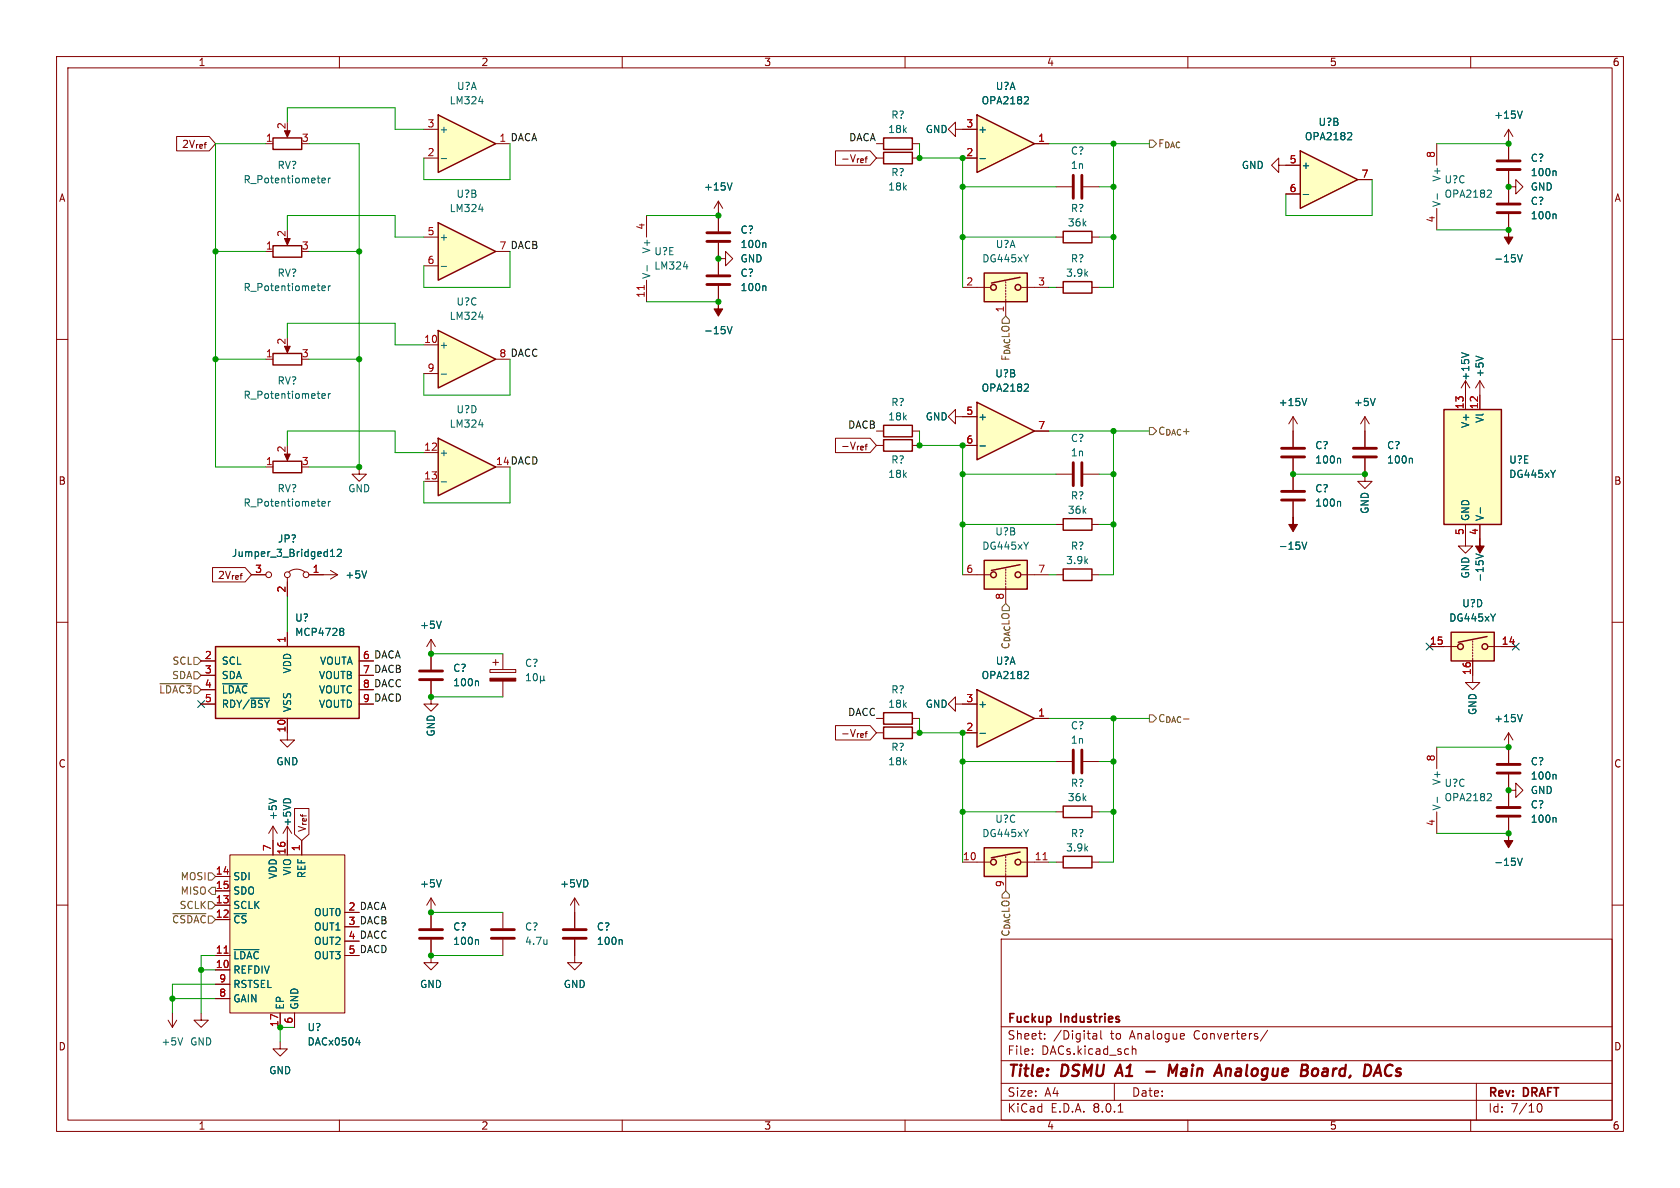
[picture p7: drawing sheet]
<svg xmlns="http://www.w3.org/2000/svg" width="297mm" height="210mm" viewBox="0 0 297 210" stroke-linecap="round" stroke-linejoin="round" font-family="sans-serif">
<g fill="none" stroke="#840000" stroke-width=".18">
<path d="M10 10h277v190h-277zM12 12h273v186h-273zM60 10v2M110 10v2M160 10v2M210 10v2M260 10v2M10 60h2M285 60h2M154.9 76.2h1.3M161.3 76.2h1.3M10 110h2"/>
<path d="M285 110h2M186.7 134.6h2.8M191.5 134.6h2.8M10 160h2M186.7 143.5h1.3M193 143.5h1.3M285 160h2M177 166h108v32h-108zM60 198v2M110 198v2M160 198v2M177 194.5h108"/>
<path d="M177 191.5h108M177 187.5h108M177 181.5h108M182.5 186.3v.1M182.5 185.5v.1M184.7 183.6v.1M184.7 182.8v.1M193.2 183.5l.2 .2 .5-.1M193.2 182.8h.6l.1 .9M193.9 183.1h-.5l-.2 .2M194.6 182.2v1.3l.2 .2M197 191.5v3"/>
<path d="M197.7 196.6h.8M200.2 184.9v1.5M200.2 185.5l.2-.1 .3 .1 .1 .9M209.3 182.8l.1 .3-.7 .1M210 198v2M224.1 182.1l-1.3 2M260 198v2M261 191.5v6.5M271.7 195.7l.2-.5 .2-.1a.8 .8 0 0 1 .5 .7 .8 .8 0 0 1-.5 .8l-.2-.1-.2-.5"/>
</g>
<path d="M198 188.2l-.9 2M202.6 189.4h1.6M206.5 190.2l.3-2 .5 1.4 .8-1.4-.2 2M216.8 188.9l-.2 1.3M217.4 188.9l-.6 .2M232.1 189.1a.52 .52 0 0 1 .5-.2 .52 .52 0 0 1 .4 .4v.5a.55 .55 0 0 1-.6 .4 .55 .55 0 0 1-.5-.4zM243.1 189.6h.9M243.7 188.2l.5 2M245.3 188.3a1.11 1.11 0 0 0 .1 1.9" fill="none" stroke="#840000" stroke-width=".4"/>
<path d="M156.2 75.2h5.1v2h-5.1zM188 142.5h5v2h-5z" fill="none" stroke="#840000" stroke-width=".25"/>
<path d="M189.7 132.6v4.1M191.3 132.6v4.1" fill="none" stroke="#840000" stroke-width=".51"/>
<path d="M77.5 77.5l10.1 5.1-10.1 5z" fill="#ffffc2"/>
<path d="M77.5 77.5l10.1 5.1-10.1 5zM188 91.7h5v2h-5z" fill="none" stroke="#840000" stroke-width=".25"/>
<path d="M168.9 22.9v-1.3l-1.3 1.3 1.3 1.2v-1.2h1.3M74.9 80h2.6M74.9 85.1h2.6M186.7 92.7h1.3M186.7 83.8h2.8M191.5 83.8h2.8M193 92.7h1.3" fill="none" stroke="#840000" stroke-width=".18"/>
<path d="M84.6 75.1h.8M78 85.2h1" fill="none" stroke="#006464" stroke-width=".18"/>
<path d="M189.7 81.8v4.1M191.3 81.8v4.1" fill="none" stroke="#840000" stroke-width=".51"/>
<path d="M174 48.3h7.6v5h-7.6z" fill="#ffffc2"/>
<g fill="none" stroke="#840000" stroke-width=".25">
<path d="M174 48.3h7.6v5h-7.6zM180.3 49l-5 1M188 49.8h5v2h-5z"/>
<circle cx="175.6" cy="50.8" r=".51"/>
<circle cx="180" cy="50.8" r=".51"/>
</g>
<g fill="none" stroke="#840000" stroke-width=".18">
<path d="M170.2 50.8h4.8M177.8 49.8v.2M177.8 50.3v.2M177.8 50.8v.3M177.8 51.3v.3M177.8 51.8v.3M177.8 52.3v.3M177.8 52.8v3.1M180.6 50.8h4.8M186.7 50.8h1.3M193 50.8h1.3M168.9 73.7v-1.3l-1.3 1.3 1.3 1.2v-1.2h1.3"/>
<path d="M76.2 113l-.8 1.3M76.2 113v5.4M76.2 113l.8 1.3M76.2 120.4v4.1h1.3l-1.3 1.2-1.3-1.2h1.3"/>
</g>
<path d="M181.8 45l-.4 .7M78 109.8l-.4 1.3M84.4 120.4l.2 .2v.6" fill="none" stroke="#006464" stroke-width=".18"/>
<path d="M74.2 118.6h4M74.2 120.1h4" fill="none" stroke="#840000" stroke-width=".51"/>
<path d="M172.7 121.9l10.2 5.1-10.2 5.1z" fill="#ffffc2"/>
<path d="M156.2 26.9h5.1v2.1h-5.1zM156.2 24.4h5.1v2h-5.1zM172.7 121.9l10.2 5.1-10.2 5.1z" fill="none" stroke="#840000" stroke-width=".25"/>
<path d="M154.9 27.9h1.3M154.9 25.4h1.3M161.3 27.9h1.3M161.3 25.4h1.3M86.6 118.4h4.6v.5h-4.6zM87.1 117.1h1M87.6 116.6v1M88.9 115.6v2.8M88.9 120.4v2.8M170.2 129.5h2.5M170.2 124.5h2.5M182.9 127h2.5" fill="none" stroke="#840000" stroke-width=".18"/>
<path d="M93.1 119.4l.3-.3v1.2M94.4 119.2l.2-.1a.68 .68 0 0 1 .4 .6 .68 .68 0 0 1-.4 .6l-.2-.1-.1-.3zM95.5 119.5v1.3M96.1 119.5v.7M181.6 118.7l.2 .2v.3l-.8 .8h.8M93.1 120.3h.7M95.5 120.2l.2 .1h.3l.1-.1M96.1 120.2l.2 .1M173.2 129.6h1" fill="none" stroke="#006464" stroke-width=".18"/>
<path d="M86.6 119.9h4.6v.5h-4.6z" fill="#840000" stroke="#840000" stroke-width=".18"/>
<path d="M172.7 71.1l10.2 5.1-10.2 5.1z" fill="#ffffc2"/>
<path d="M188 40.9h5v2h-5zM172.7 71.1l10.2 5.1-10.2 5.1zM48.3 81.5h5v2.1h-5z" fill="none" stroke="#840000" stroke-width=".25"/>
<g fill="none" stroke="#840000" stroke-width=".18">
<path d="M186.7 33h2.8M191.5 33h2.8M186.7 41.9h1.3M193 41.9h1.3M170.2 73.7h2.5M170.2 78.7h2.5M182.9 76.2h2.5M47 82.6h1.3M50.8 80v1M63.5 82.6v1.2h1.3l-1.3 1.3-1.3-1.3h1.3M44.4 101.6h2.6M50.8 102.1v3.3"/>
<path d="M51.1 101.1a2.26 2.26 0 0 1 2.7 0M54.6 101.6h5.1M58.4 100.8l1.3 .8M59.7 101.6l-1.3 .8M254 132.1v3.8M254 143.5v3.8"/>
<circle cx="47.5" cy="101.6" r=".51"/>
<circle cx="50.8" cy="101.6" r=".51"/>
<circle cx="54.1" cy="101.6" r=".51"/>
</g>
<path d="M173.2 78.8h1M181.6 67.9l.2 .2v.3l-.8 .8h.8M56.9 89.1l.6-.2v-.2l-.4-.1-.2 .2 .1 .6h.5M58.1 88.6v.9M58.4 88.6l-.3 .3M58.4 98.4h.7M58.4 97.5l.4-.4v1.3M59.6 97.2l.5-.1 .3 .4-.8 .9h.8M64.8 100.9l-.4 1.3M254.1 140.9v1M263.4 140.3l.3 .2-.1 .3-.7 .7h.8" fill="none" stroke="#006464" stroke-width=".18"/>
<path d="M50.3 80.3h1l-.5 1.1z" fill="#840000" stroke="#840000" stroke-width=".18"/>
<path d="M189.7 31v4.1M191.3 31v4.1" fill="none" stroke="#840000" stroke-width=".51"/>
<path d="M77.5 20.3l10.1 5.1-10.1 5.1z" fill="#ffffc2"/>
<path d="M77.5 20.3l10.1 5.1-10.1 5.1zM48.3 43.4h5v2.1h-5z" fill="none" stroke="#840000" stroke-width=".25"/>
<path d="M74.9 27.9h2.6M74.9 22.9h2.6M87.6 25.4h2.6M47 44.5h1.3M50.8 41.9v1M50.8 129.5v1.3h1.3l-1.3 1.3-1.3-1.3h1.3" fill="none" stroke="#840000" stroke-width=".18"/>
<path d="M84.6 17.9h.8M78 28h1M56.9 51l.6-.2v-.2l-.4-.1-.2 .2 .1 .6h.5M58.1 50.5v.9M58.4 50.5l-.3 .3" fill="none" stroke="#006464" stroke-width=".18"/>
<path d="M50.3 42.2h1l-.5 1.1z" fill="#840000" stroke="#840000" stroke-width=".18"/>
<path d="M38.1 114.3h25.4v12.7h-25.4z" fill="#ffffc2"/>
<path d="M38.1 114.3h25.4v12.7h-25.4z" fill="none" stroke="#840000" stroke-width=".25"/>
<g fill="none" stroke="#840000" stroke-width=".18">
<path d="M127 35.6l-.8 1.2M127 35.6v5.3M127 35.6l.8 1.2M127 45.7h1.3v-1.2l1.2 1.2-1.2 1.3v-1.3M127 42.9v5.6M127 50.5v2.8M35.6 116.8h2.5M35.6 119.4h2.5M50.8 111.8v2.5M63.5 116.8h2.5M63.5 119.4h2.5M35.6 121.9h2.5"/>
<path d="M35.6 124.5h2.5M50.8 127v2.5M63.5 121.9h2.5M63.5 124.5h2.5M48.3 146.1l-.8 1.2M48.3 146.1v2.5M48.3 146.1l.7 1.2M50.8 146.1v2.5M50.8 146.1l-.8 1.2M50.8 146.1l.8 1.2"/>
</g>
<path d="M129.4 32.3l-.4 1.3M135.2 42.9l.2 .2v.7M135.2 50.5l.2 .2v.7M60.3 111.1h.2l.3 .2-.3 .3M60.3 111.6h.2M60.5 111.6l.2 .1 .1 .4-.2 .2h-.3M39.3 120.9h4.4M44.3 123.4h3.3M47.6 141.2l1.2 .4" fill="none" stroke="#006464" stroke-width=".18"/>
<path d="M125 42.7h4M125 41.1h4M125 50.3h4M125 48.8h4" fill="none" stroke="#840000" stroke-width=".51"/>
<path d="M77.5 58.4l10.1 5.1-10.1 5.1z" fill="#ffffc2"/>
<path d="M77.5 58.4l10.1 5.1-10.1 5.1zM48.3 62.5h5v2h-5z" fill="none" stroke="#840000" stroke-width=".25"/>
<path d="M47 63.5h1.3M50.8 61v1M74.9 61h2.6M74.9 66h2.6M87.6 63.5h2.6" fill="none" stroke="#840000" stroke-width=".18"/>
<path d="M84.6 56h.8M56.9 70l.6-.1v-.3h-.4l-.2 .2 .1 .6h.5M58.1 69.6v.8M58.4 69.6l-.3 .2M78 66.1h1" fill="none" stroke="#006464" stroke-width=".18"/>
<path d="M50.3 61.2h1l-.5 1.2z" fill="#840000" stroke="#840000" stroke-width=".18"/>
<path d="M77.5 39.4l10.1 5.1-10.1 5z" fill="#ffffc2"/>
<path d="M77.5 39.4l10.1 5.1-10.1 5z" fill="none" stroke="#840000" stroke-width=".25"/>
<path d="M74.9 41.9h2.6M74.9 47h2.6M87.6 44.5h2.6" fill="none" stroke="#840000" stroke-width=".18"/>
<path d="M84.6 37h.8M78 47.1h1" fill="none" stroke="#006464" stroke-width=".18"/>
<path d="M172.7 20.3l10.2 5.1-10.2 5.1z" fill="#ffffc2"/>
<path d="M48.3 24.4h5v2h-5zM172.7 20.3l10.2 5.1-10.2 5.1zM188 100.6h5v2h-5zM188 151.4h5v2h-5z" fill="none" stroke="#840000" stroke-width=".25"/>
<path d="M47 25.4h1.3M50.8 22.9v1M114.3 38.1v3.8M170.2 27.9h2.5M170.2 22.9h2.5M182.9 25.4h2.5M114.3 49.5v3.8M186.7 101.6h1.3M193 101.6h1.3M186.7 152.4h1.3M193 152.4h1.3" fill="none" stroke="#840000" stroke-width=".18"/>
<path d="M181.6 17.1l.2 .2v.3l-.8 .8h.8M56.9 31.9l.6-.1v-.3h-.4l-.2 .2 .1 .6h.5M58.1 31.5v.8M58.4 31.5l-.3 .2M173.2 28h1M114.4 46.9v1M120.8 47.1h.8M128.6 57.7l.4 1.3 .4-1.3" fill="none" stroke="#006464" stroke-width=".18"/>
<g fill="#840000" stroke="#840000" stroke-width=".18">
<path d="M127 53.3v1.3h.8l-.8 1.3-.8-1.3h.8z"/>
<path d="M50.3 23.1h1l-.5 1.2z"/>
</g>
<path d="M113.9 50.5v.7" fill="none" stroke="#a90000" stroke-width=".18"/>
<path d="M174 149.9h7.6v5h-7.6z" fill="#ffffc2"/>
<g fill="none" stroke="#840000" stroke-width=".25">
<path d="M156.2 77.7h5.1v2.1h-5.1zM156.2 126h5.1v2h-5.1zM156.2 128.5h5.1v2.1h-5.1zM174 149.9h7.6v5h-7.6zM180.3 150.6l-5 1"/>
<circle cx="175.6" cy="152.4" r=".51"/>
<circle cx="180" cy="152.4" r=".51"/>
</g>
<g fill="none" stroke="#840000" stroke-width=".18">
<path d="M154.9 78.7h1.3M161.3 78.7h1.3M154.9 127h1.3M154.9 129.5h1.3M161.3 127h1.3M161.3 129.5h1.3M168.9 124.5v-1.3l-1.3 1.3 1.3 1.2v-1.2h1.3M170.2 152.4h4.8M177.8 151.4v.2M177.8 151.9v.2M177.8 152.4v.3M177.8 152.9v.3"/>
<path d="M177.8 153.4v.3M177.8 153.9v.3M177.8 154.4v3.1M180.6 152.4h4.8"/>
</g>
<path d="M184.4 152h.7" fill="none" stroke="#a90000" stroke-width=".18"/>
<path d="M181.8 146.6l-.4 .7" fill="none" stroke="#006464" stroke-width=".18"/>
<path d="M174 99.1h7.6v5h-7.6z" fill="#ffffc2"/>
<g fill="none" stroke="#840000" stroke-width=".25">
<path d="M174 99.1h7.6v5h-7.6zM180.3 99.8l-5 1"/>
<circle cx="175.6" cy="101.6" r=".51"/>
<circle cx="180" cy="101.6" r=".51"/>
</g>
<g fill="none" stroke="#840000" stroke-width=".18">
<path d="M228.6 76.2v2.8M228.6 81v2.8M241.3 83.8v1.3h1.3l-1.3 1.3-1.3-1.3h1.3M170.2 101.6h4.8M177.8 100.6v.2M177.8 101.1v.2M177.8 101.6v.3M177.8 102.1v.3M177.8 102.6v.3M177.8 103.1v.3M177.8 103.6v3.1M180.6 101.6h4.8"/>
<path d="M30.5 179.1v2.5M35.6 179.1v1.2h1.2l-1.2 1.3-1.3-1.3h1.3M29.7 180.3l.8 1.3M31.2 180.3l-.7 1.3"/>
</g>
<path d="M181.8 95.8l-.4 .7M236.8 81l.2 .2v.7M32.3 183.5l-.4 1.2" fill="none" stroke="#006464" stroke-width=".18"/>
<path d="M226.6 79.2h4M226.6 80.8h4" fill="none" stroke="#840000" stroke-width=".51"/>
<path d="M229.9 26.7l10.1 5.1-10.1 5z" fill="#ffffc2"/>
<path d="M229.9 26.7l10.1 5.1-10.1 5z" fill="none" stroke="#840000" stroke-width=".25"/>
<path d="M226.1 29.2v-1.3l-1.3 1.3 1.3 1.3v-1.3h3.8M227.3 34.3h2.6M240 31.8h2.6M76.2 166.1v4.1h1.3l-1.3 1.3-1.3-1.3h1.3M76.2 161.3v2.8" fill="none" stroke="#840000" stroke-width=".18"/>
<path d="M230.4 34.4h1M238.7 23.4l.3 .3-.1 .3-.7 .7h.8M84.4 166.1l.2 .2v.6" fill="none" stroke="#006464" stroke-width=".18"/>
<path d="M74.2 165.9h4M74.2 164.3h4" fill="none" stroke="#840000" stroke-width=".51"/>
<path d="M255.3 72.4h10.1v20.3h-10.1z" fill="#ffffc2"/>
<path d="M255.3 72.4h10.1v20.3h-10.1z" fill="none" stroke="#840000" stroke-width=".25"/>
<g fill="none" stroke="#840000" stroke-width=".18">
<path d="M266.7 33h1.3v-1.2l1.2 1.2-1.2 1.3v-1.3M266.7 22.9v5.3M266.7 30.2v5.6M266.7 37.8v2.8M266.7 22.9l-.8 1.2M266.7 22.9l.8 1.2M228.6 73.7l-.8 1.2M228.6 73.7v2.5M228.6 73.7l.8 1.2M241.3 73.7v5.3M241.3 73.7l-.8 1.2M241.3 73.7l.8 1.2"/>
<path d="M259.1 67.3v5.1M259.1 67.3l-.8 1.3M259.1 67.3l.7 1.3M261.6 67.3v5.1M261.6 67.3l-.7 1.3M261.6 67.3l.8 1.3M241.3 81v2.8M259.1 92.7v2.6M261.6 92.7v2.6M76.2 158.8l-.8 1.2M76.2 158.8v2.5M76.2 158.8l.8 1.2"/>
</g>
<path d="M269.1 19.6l-.4 1.3M274.9 37.8l.2 .2v.7M274.9 30.2l.2 .2v.7M231 70.4l-.4 1.3M243.1 70.4l-.4 1.3M258.4 62.4l1.3 .4M260.9 63l1.3 .4M249.5 81l.2 .2v.7M261.7 89.7v1M275 83.1l-.4 .7M78 155.5l-.4 1.3M268.3 151.7l.4 1.3 .4-1.3" fill="none" stroke="#006464" stroke-width=".18"/>
<path d="M266.7 147.3v1.3h.8l-.8 1.3-.8-1.3h.8z" fill="#840000" stroke="#840000" stroke-width=".18"/>
<path d="M264.7 37.6h4M264.7 36.1h4M264.7 30h4M264.7 28.4h4M239.3 79.2h4M239.3 80.8h4" fill="none" stroke="#840000" stroke-width=".51"/>
<path d="M40.6 151.1h20.4v28h-20.4z" fill="#ffffc2"/>
<g fill="none" stroke="#840000" stroke-width=".18">
<path d="M254 25.4v3.8M254 36.8v3.8M228.6 83.8v2.8M228.6 88.6v2.8M259.1 95.3v1.2h1.2l-1.2 1.3-1.3-1.3h1.3M260.3 119.4v1.3h1.3l-1.3 1.2-1.2-1.2h1.2M266.7 136.9v2.8h1.3v-1.3l1.2 1.3-1.2 1.3v-1.3M266.7 129.5l-.8 1.3M266.7 129.5v5.4M266.7 129.5l.8 1.3M38.1 154.9h2.5M38.1 157.5h2.5"/>
<path d="M40.6 151.1h20.4v28h-20.4zM48.3 148.6v2.5M50.8 148.6v2.5M53.3 148.6v2.5M101.6 158.8l-.8 1.2M101.6 158.8v5.3M101.6 158.8l.8 1.2M38.1 171.5h2.5M38.1 168.9h2.5M38.1 162.6h2.5M38.1 160h2.5M38.1 176.5h2.5"/>
<path d="M38.1 174h2.5M49.5 179.1v2.5M52.1 179.1v2.5M61 168.9h2.5M61 163.8h2.5M88.9 161.3v2.8M88.9 166.1v2.8M101.6 166.1v4.1h1.3l-1.3 1.3-1.3-1.3h1.3"/>
</g>
<g fill="none" stroke="#006464" stroke-width=".18">
<path d="M254.1 34.2v1M263.4 33.6l.3 .2-.1 .3-.7 .8h.8M268.3 45l.4 1.3 .4-1.3M230.2 95.8l.4 1.3 .4-1.3M236.8 88.6l.2 .2v.7M260.9 97.9l1.3 .4-1.3 .5M269.1 126.3l-.4 1.3M274.9 136.9l.2 .2v.6M41.4 167.9h4.4M96.7 166.1v.8M96.7 166.8l-.1 .1M109.8 166.1l.2 .2v.6"/>
<path d="M62.9 184.3h.8M63.5 183.9v.8"/>
</g>
<path d="M39.6 168.5h.7" fill="none" stroke="#a90000" stroke-width=".18"/>
<g fill="#840000" stroke="#840000" stroke-width=".18">
<path d="M266.7 40.6v1.3h.8l-.8 1.3-.8-1.3h.8z"/>
<path d="M228.6 91.4v1.3h.8l-.8 1.3-.8-1.3h.8z"/>
<path d="M261.6 95.3v1.2h.8l-.8 1.3-.7-1.3h.7z"/>
</g>
<path d="M226.6 88.4h4M226.6 86.9h4M264.7 136.7h4M264.7 135.1h4M86.9 165.9h4M86.9 164.3h4M99.6 165.9h4M99.6 164.3h4" fill="none" stroke="#840000" stroke-width=".51"/>
<path d="M256.5 111.8h7.7v5h-7.7z" fill="#ffffc2"/>
<g fill="none" stroke="#840000" stroke-width=".25">
<path d="M256.5 111.8h7.7v5h-7.7zM262.9 112.5l-5.1 1"/>
<circle cx="258.2" cy="114.3" r=".51"/>
<circle cx="262.5" cy="114.3" r=".51"/>
</g>
<g fill="none" stroke="#840000" stroke-width=".18">
<path d="M31.2 24.1h5.8l1.1 1.3-1.1 1.3h-5.8zM127 38.1v2.8M147.7 26.7h6.1l1.1 1.2-1.1 1.3h-6.1zM170.2 27.9h2.5M170.2 22.9h2.5M182.9 25.4h2.5M227.3 29.2h2.6M227.3 34.3h2.6M240 31.8h2.6M266.7 25.4v2.8M266.7 30.2v5.6M266.7 37.8v2.8"/>
<path d="M127 42.9v5.6M127 50.5v2.8M147.7 77.5h6.1l1.1 1.2-1.1 1.3h-6.1zM170.2 73.7h2.5M170.2 78.7h2.5M182.9 76.2h2.5M228.6 76.2v2.8M241.3 76.2v2.8M259.1 69.9v2.5M261.6 69.9v2.5M228.6 81v5.6M228.6 88.6v2.8"/>
<path d="M241.3 81v2.8M259.1 92.7v2.6M261.6 92.7v2.6M35.6 116.8h2.5M35.6 119.4h2.5M37.6 100.3h5.7l1.1 1.3-1.1 1.3h-5.7zM44.4 101.6h2.6M50.8 102.9v2.5M50.8 111.8v2.5M54.6 101.6h2.5M63.5 116.8h2.5M63.5 119.4h2.5"/>
<path d="M76.2 115.6v2.8M252.7 114.3h4.9M260.3 113.3v.2M260.3 113.8v.2M260.3 114.3v.3M260.3 114.8v.3M260.3 115.3v.3M260.3 115.8v.3M260.3 116.3v3.1M263.1 114.3h4.9M35.6 124.5h2.5M35.6 121.9h2.5"/>
<path d="M50.8 127v2.5M63.5 124.5h2.5M63.5 121.9h2.5M76.2 120.4v2.8M147.7 128.3h6.1l1.1 1.2-1.1 1.3h-6.1zM170.2 129.5h2.5M170.2 124.5h2.5M182.9 127h2.5M266.7 132.1v2.8M266.7 136.9v5.6M38.1 154.9h2.5M38.1 157.5h2.5"/>
<path d="M48.3 148.6v2.5M50.8 148.6v2.5M52.1 142.9h2.5v4.6l-1.3 1.1-1.2-1.1zM53.3 148.6v2.5M266.7 144.5v2.8M38.1 171.5h2.5M38.1 168.9h2.5M38.1 162.6h2.5M38.1 160h2.5M38.1 176.5h2.5M38.1 174h2.5M49.5 179.1v2.5"/>
<path d="M52.1 179.1v2.5M61 168.9h2.5M61 163.8h2.5M76.2 161.3v2.8M76.2 166.1v2.8M101.6 161.3v2.8M101.6 166.1v2.8M49.5 184.2v1.2h1.3l-1.3 1.3-1.2-1.3h1.2"/>
</g>
<g fill="none" stroke="#006464" stroke-width=".18">
<path d="M181.6 17.1l.2 .2v.3l-.8 .8h.8M269.1 19.6l-.4 1.3M129.4 32.3l-.4 1.3M173.2 28h1M230.4 34.4h1M238.7 23.4l.3 .3-.1 .3-.7 .7h.8M274.9 30.2l.2 .2v.7M274.9 37.8l.2 .2v.7M128.6 57.7l.4 1.3 .4-1.3M135.2 50.5l.2 .2v.7M135.2 42.9l.2 .2v.7M268.3 45l.4 1.3 .4-1.3"/>
<path d="M173.2 78.8h1M181.6 67.9l.2 .2v.3l-.8 .8h.8M231 70.4l-.4 1.3M243.1 70.4l-.4 1.3M258.4 62.4l1.3 .4M260.9 63l1.3 .4M58.4 98.4h.7M58.4 97.5l.4-.4v1.3M59.6 97.2l.5-.1 .3 .4-.8 .9h.8M230.2 95.8l.4 1.3 .4-1.3M236.8 81l.2 .2v.7M236.8 88.6l.2 .2v.7"/>
<path d="M249.5 81l.2 .2v.7M260.9 97.9l1.3 .4-1.3 .5M261.7 89.7v1M275 83.1l-.4 .7M60.3 111.1h.2l.3 .2-.3 .3M60.3 111.6h.2M60.5 111.6l.2 .1 .1 .4-.2 .2h-.3M64.8 100.9l-.4 1.3M78 109.8l-.4 1.3M181.6 118.7l.2 .2v.3l-.8 .8h.8M264.4 108.5l-.5 .7M39.3 120.9h4.4"/>
<path d="M44.3 123.4h3.3M84.4 120.4l.2 .2v.6M173.2 129.6h1M269.1 126.3l-.4 1.3M274.9 136.9l.2 .2v.6M47.6 141.2l1.2 .4M78 155.5l-.4 1.3M268.3 151.7l.4 1.3 .4-1.3M274.9 144.5l.2 .2v.7M41.4 167.9h4.4M84.4 166.1l.2 .2v.6M109.8 166.1l.2 .2v.6"/>
<path d="M62.9 184.3h.8M63.5 183.9v.8"/>
</g>
<path d="M264.7 144.3h4M264.7 142.7h4" fill="none" stroke="#840000" stroke-width=".51"/>
<path d="M203.2 24.8h.6l.7 .6-.7 .6h-.6zM203.2 75.6h.6l.7 .6-.7 .6h-.6zM34.3 118.7h.6l.7 .7-.7 .6h-.6zM34.3 116.2h.6l.7 .6-.7 .7h-.6zM28.3 120.9h5.6M203.2 126.4h.6l.7 .6-.7 .6h-.6zM36.8 154.3h.7l.6 .6-.6 .7h-.7zM36.8 159.4h.7l.6 .6-.6 .7h-.7zM37.5 156.8h.6v1.3h-.6l-.7-.6zM30.6 161.5h5.8" fill="none" stroke="#725600" stroke-width=".18"/>
<g fill="none" stroke="#009600" stroke-width=".18">
<path d="M47 25.4h-8.9v57.2h8.9M50.8 21.6v-2.5h19v3.8h5.1M54.6 25.4h8.9v57.2h-8.9M90.2 25.4v6.4h-15.3v-3.9M114.3 38.1h12.7M162.6 25.4v2.5h7.6v22.9M170.2 33h16.5M185.4 25.4h17.8M194.3 33h2.5M196.8 25.4v25.4h-2.5M242.6 31.8v6.3h-15.3v-3.8M254 25.4h12.7"/>
<path d="M38.1 44.5h8.9M50.8 40.6v-2.5h19v3.8h5.1M50.8 59.7v-2.5h19v3.8h5.1M54.6 44.5h8.9M90.2 44.5v6.3h-15.3v-3.8M114.3 53.3h12.7M170.2 41.9h16.5M185.4 50.8h1.3M194.3 41.9h2.5M254 40.6h12.7M38.1 63.5h8.9M50.8 78.7v-2.5h19v3.8h5.1"/>
<path d="M54.6 63.5h8.9M90.2 63.5v6.4h-15.3v-3.9M162.6 76.2v2.5h7.6v22.9M185.4 76.2h17.8M196.8 76.2v25.4h-2.5M90.2 82.6v6.3h-15.3v-3.8M170.2 83.8h16.5M170.2 92.7h16.5M194.3 83.8h2.5M194.3 92.7h2.5M228.6 83.8h12.7M50.8 105.4v6.4"/>
<path d="M76.2 115.6h12.7M185.4 101.6h1.3M76.2 123.2h12.7M162.6 127v2.5h7.6v22.9M170.2 134.6h16.5M185.4 127h17.8M194.3 134.6h2.5M196.8 127v25.4h-2.5M254 132.1h12.7M170.2 143.5h16.5M185.4 152.4h1.3M194.3 143.5h2.5"/>
<path d="M254 147.3h12.7M30.5 176.5h7.6M35.6 171.5h2.5M38.1 168.9h-2.5v10.2M38.1 174h-7.6v5.1M76.2 161.3h12.7M76.2 168.9h12.7M52.1 181.6h-2.6v2.6"/>
</g>
<path d="M252.1 113.7l1.2 1.2M253.3 113.7l-1.2 1.2M267.4 113.7l1.2 1.2M268.6 113.7l-1.2 1.2M35 123.9l1.2 1.2M36.2 123.9l-1.2 1.2" fill="none" stroke="#000084" stroke-width=".18"/>
<path d="M39.6 168.5h.7" fill="none" stroke="#a90000" stroke-width=".18"/>
<g fill="#009600" stroke="#009600" stroke-width=".18">
<circle cx="196.8" cy="41.9" r=".46"/>
<circle cx="266.7" cy="33" r=".46"/>
<circle cx="196.8" cy="33" r=".46"/>
<circle cx="196.8" cy="25.4" r=".46"/>
<circle cx="266.7" cy="25.4" r=".46"/>
<circle cx="266.7" cy="40.6" r=".46"/>
<circle cx="196.8" cy="92.7" r=".46"/>
<circle cx="196.8" cy="127" r=".46"/>
<circle cx="228.6" cy="83.8" r=".46"/>
<circle cx="241.3" cy="83.8" r=".46"/>
<circle cx="196.8" cy="143.5" r=".46"/>
<circle cx="196.8" cy="134.6" r=".46"/>
<circle cx="266.7" cy="147.3" r=".46"/>
<circle cx="266.7" cy="132.1" r=".46"/>
<circle cx="266.7" cy="139.7" r=".46"/>
<circle cx="170.2" cy="33" r=".46"/>
<circle cx="162.6" cy="27.9" r=".46"/>
<circle cx="170.2" cy="41.9" r=".46"/>
<circle cx="170.2" cy="27.9" r=".46"/>
<circle cx="196.8" cy="83.8" r=".46"/>
<circle cx="196.8" cy="76.2" r=".46"/>
<circle cx="170.2" cy="78.7" r=".46"/>
<circle cx="127" cy="38.1" r=".46"/>
<circle cx="127" cy="45.7" r=".46"/>
<circle cx="63.5" cy="63.5" r=".46"/>
<circle cx="127" cy="53.3" r=".46"/>
<circle cx="76.2" cy="161.3" r=".46"/>
<circle cx="76.2" cy="168.9" r=".46"/>
<circle cx="76.2" cy="115.6" r=".46"/>
<circle cx="76.2" cy="123.2" r=".46"/>
<circle cx="38.1" cy="44.5" r=".46"/>
<circle cx="38.1" cy="63.5" r=".46"/>
<circle cx="63.5" cy="44.5" r=".46"/>
<circle cx="162.6" cy="129.5" r=".46"/>
<circle cx="170.2" cy="143.5" r=".46"/>
<circle cx="170.2" cy="134.6" r=".46"/>
<circle cx="170.2" cy="129.5" r=".46"/>
<circle cx="170.2" cy="83.8" r=".46"/>
<circle cx="162.6" cy="78.7" r=".46"/>
<circle cx="170.2" cy="92.7" r=".46"/>
<circle cx="63.5" cy="82.6" r=".46"/>
<circle cx="35.6" cy="171.5" r=".46"/>
<circle cx="30.5" cy="176.5" r=".46"/>
<circle cx="49.5" cy="181.6" r=".46"/>
</g>
<g font-size="2.8" fill="#840000">
<text x="178" y="190.9">Title:</text>
<text x="187.7" y="190.9">DSMU</text>
<text x="198.3" y="190.9">A1</text>
<text x="209" y="190.9">Main</text>
<text x="218.2" y="190.9">Analogue</text>
<text x="234" y="190.9">Board,</text>
<text x="246" y="190.9">DACs</text>
</g>
<g font-size="2.1" fill="#840000">
<text x="178" y="184">Sheet:</text>
<text x="178" y="181.2">Fuckup</text>
<text x="186.2" y="184">/Digital</text>
<text x="187.6" y="181.2">Industries</text>
<text x="196.4" y="184">to</text>
<text x="199.9" y="184">Analogue</text>
<text x="211.3" y="184">Converters/</text>
<text x="178" y="186.7">File:</text>
<text x="184.1" y="186.7">DACs.kicad_sch</text>
<text x="178" y="196.9">KiCad</text>
<text x="178" y="194.1">Size:</text>
<text x="184.7" y="194.1">A4</text>
<text x="185.7" y="196.9">E.D.A.</text>
<text x="193.3" y="196.9">8.0.1</text>
<text x="200" y="194.1">Date:</text>
<text x="263" y="194.3">Rev:</text>
<text x="263" y="196.9">Id:</text>
<text x="267.1" y="196.9">7/10</text>
<text x="269.4" y="194.3">DRAFT</text>
</g>
<g font-size="1.8" fill="#840000">
<text x="35" y="11.9">1</text>
<text x="85" y="11.9">2</text>
<text x="135" y="11.9">3</text>
<text x="185" y="11.9">4</text>
<text x="235" y="11.9">5</text>
<text x="285" y="11.9">6</text>
<text x="32" y="26.4">2V_{ref}</text>
<text x="148.5" y="28.9">-V_{ref}</text>
<text x="10.3" y="35.9">A</text>
<text x="285.3" y="35.9">A</text>
<text x="148.5" y="79.7">-V_{ref}</text>
<text x="10.3" y="85.9">B</text>
<text x="285.3" y="85.9">B</text>
<text x="38.4" y="102.6">2V_{ref}</text>
<text x="148.5" y="130.5">-V_{ref}</text>
<text x="10.3" y="135.9">C</text>
<text x="285.3" y="135.9">C</text>
<text x="54.3" y="147.2" transform="rotate(-90 54.3 147.2)">V_{ref}</text>
<text x="61.5" y="161">2 DACA</text>
<text x="61.5" y="166.1">4 DACC</text>
<text x="10.3" y="185.9">D</text>
<text x="285.3" y="185.9">D</text>
<text x="35" y="199.9">1</text>
<text x="85" y="199.9">2</text>
<text x="135" y="199.9">3</text>
<text x="185" y="199.9">4</text>
<text x="235" y="199.9">5</text>
<text x="285" y="199.9">6</text>
</g>
<g font-size="1.8" fill="#006464">
<text x="80.7" y="16.1">U?A</text>
<text x="175.9" y="16.1">U?A</text>
<text x="77.6" y="23.7">+</text>
<text x="79.4" y="18.6">LM324</text>
<text x="156.9" y="23.7">18k</text>
<text x="157.5" y="21.2">R?</text>
<text x="163.6" y="23.7">GND</text>
<text x="172.8" y="23.7">+</text>
<text x="173.4" y="18.6">OPA2182</text>
<text x="233" y="22.5">U?B</text>
<text x="264.1" y="21.2">+15V</text>
<text x="189.2" y="27.5">C?</text>
<text x="230.6" y="25">OPA2182</text>
<text x="270.5" y="28.8">C?</text>
<text x="43" y="32.6">R_Potentiometer</text>
<text x="49" y="30.1">RV?</text>
<text x="80.6" y="35.2">U?B</text>
<text x="124.4" y="33.9">+15V</text>
<text x="156.9" y="33.9">18k</text>
<text x="157.5" y="31.3">R?</text>
<text x="189.2" y="30.1">1n</text>
<text x="219.4" y="30.1">GND</text>
<text x="230" y="30.1">+</text>
<text x="254.9" y="32.2" transform="rotate(-90 254.9 32.2)">V+</text>
<text x="255.3" y="32.6">U?C</text>
<text x="255.3" y="35.2">OPA2182</text>
<text x="270.5" y="33.9">GND</text>
<text x="270.5" y="31.3">100n</text>
<text x="79.4" y="37.7">LM324</text>
<text x="130.8" y="41.5">C?</text>
<text x="188.7" y="40.2">36k</text>
<text x="189.2" y="37.7">R?</text>
<text x="254.9" y="36.7" transform="rotate(-90 254.9 36.7)">V-</text>
<text x="270.5" y="36.4">C?</text>
<text x="270.5" y="39">100n</text>
<text x="77.6" y="42.8">+</text>
<text x="115.2" y="44.9" transform="rotate(-90 115.2 44.9)">V+</text>
<text x="115.6" y="45.3">U?E</text>
<text x="115.6" y="47.9">LM324</text>
<text x="130.8" y="44">100n</text>
<text x="130.8" y="46.6">GND</text>
<text x="173.6" y="46.6">DG445xY</text>
<text x="175.9" y="44">U?A</text>
<text x="189.2" y="46.6">R?</text>
<text x="264.1" y="46.6">-15V</text>
<text x="43" y="51.7">R_Potentiometer</text>
<text x="49" y="49.1">RV?</text>
<text x="115.2" y="49.4" transform="rotate(-90 115.2 49.4)">V-</text>
<text x="130.8" y="51.7">100n</text>
<text x="130.8" y="49.1">C?</text>
<text x="188.4" y="49.1">3.9k</text>
<text x="79.4" y="56.7">LM324</text>
<text x="80.6" y="54.2">U?C</text>
<text x="124.4" y="59.3">-15V</text>
<text x="77.6" y="61.8">+</text>
<text x="43" y="70.7">R_Potentiometer</text>
<text x="49" y="68.2">RV?</text>
<text x="157.5" y="72">R?</text>
<text x="173.4" y="69.4">OPA2182</text>
<text x="175.9" y="66.9">U?B</text>
<text x="226" y="72">+15V</text>
<text x="239.3" y="72">+5V</text>
<text x="259.9" y="67.4" transform="rotate(-90 259.9 67.4)">+15V</text>
<text x="262.5" y="66.8" transform="rotate(-90 262.5 66.8)">+5V</text>
<text x="79.4" y="75.8">LM324</text>
<text x="80.6" y="73.3">U?D</text>
<text x="156.9" y="74.5">18k</text>
<text x="163.6" y="74.5">GND</text>
<text x="172.8" y="74.5">+</text>
<text x="259.9" y="75.8" transform="rotate(-90 259.9 75.8)">V+</text>
<text x="262.5" y="74.9" transform="rotate(-90 262.5 74.9)">Vl</text>
<text x="77.6" y="80.9">+</text>
<text x="157.5" y="82.1">R?</text>
<text x="189.2" y="78.3">C?</text>
<text x="189.2" y="80.9">1n</text>
<text x="232.4" y="82.1">100n</text>
<text x="232.4" y="79.6">C?</text>
<text x="245.1" y="82.1">100n</text>
<text x="245.1" y="79.6">C?</text>
<text x="266.7" y="82.1">U?E</text>
<text x="43" y="89.8">R_Potentiometer</text>
<text x="49" y="87.2">RV?</text>
<text x="61.5" y="87.2">GND</text>
<text x="156.9" y="84.7">18k</text>
<text x="189.2" y="88.5">R?</text>
<text x="232.4" y="89.8">100n</text>
<text x="232.4" y="87.2">C?</text>
<text x="266.7" y="84.7">DG445xY</text>
<text x="175.9" y="94.8">U?B</text>
<text x="188.7" y="91">36k</text>
<text x="242.2" y="90.9" transform="rotate(-90 242.2 90.9)">GND</text>
<text x="259.9" y="92.2" transform="rotate(-90 259.9 92.2)">GND</text>
<text x="262.5" y="92.2" transform="rotate(-90 262.5 92.2)">V-</text>
<text x="40.9" y="98.7">Jumper_3_Bridged12</text>
<text x="49" y="96.1">JP?</text>
<text x="173.6" y="97.4">DG445xY</text>
<text x="188.4" y="99.9">3.9k</text>
<text x="189.2" y="97.4">R?</text>
<text x="226" y="97.4">-15V</text>
<text x="61" y="102.5">+5V</text>
<text x="258.4" y="107.5">U?D</text>
<text x="259.9" y="102.4" transform="rotate(-90 259.9 102.4)">GND</text>
<text x="262.5" y="103" transform="rotate(-90 262.5 103)">-15V</text>
<text x="52.1" y="110.1">U?</text>
<text x="52.1" y="112.6">MCP4728</text>
<text x="74.2" y="111.4">+5V</text>
<text x="256.1" y="110.1">DG445xY</text>
<text x="39.1" y="117.7">SCL</text>
<text x="51.7" y="119.1" transform="rotate(-90 51.7 119.1)">VDD</text>
<text x="56.5" y="117.7">VOUTA</text>
<text x="80" y="119">C?</text>
<text x="92.7" y="118.1">C?</text>
<text x="175.9" y="117.7">U?A</text>
<text x="39.1" y="120.2">SDA</text>
<text x="39.1" y="122.8">~{LDAC}</text>
<text x="39.1" y="125.3">RDY/~{BSY}</text>
<text x="51.7" y="126" transform="rotate(-90 51.7 126)">VSS</text>
<text x="56.3" y="120.2">VOUTB</text>
<text x="56.3" y="122.8">VOUTC</text>
<text x="56.3" y="125.3">VOUTD</text>
<text x="80" y="121.5">100n</text>
<text x="156.9" y="125.3">18k</text>
<text x="157.5" y="122.8">R?</text>
<text x="163.6" y="125.3">GND</text>
<text x="172.8" y="125.3">+</text>
<text x="173.4" y="120.2">OPA2182</text>
<text x="77.1" y="130.3" transform="rotate(-90 77.1 130.3)">GND</text>
<text x="189.2" y="129.1">C?</text>
<text x="189.2" y="131.7">1n</text>
<text x="261.2" y="126.5" transform="rotate(-90 261.2 126.5)">GND</text>
<text x="264.1" y="127.9">+15V</text>
<text x="48.8" y="135.5">GND</text>
<text x="156.9" y="135.5">18k</text>
<text x="157.5" y="132.9">R?</text>
<text x="270.5" y="135.5">C?</text>
<text x="188.7" y="141.8">36k</text>
<text x="189.2" y="139.3">R?</text>
<text x="254.9" y="143.4" transform="rotate(-90 254.9 143.4)">V-</text>
<text x="254.9" y="138.9" transform="rotate(-90 254.9 138.9)">V+</text>
<text x="255.3" y="139.3">U?C</text>
<text x="255.3" y="141.8">OPA2182</text>
<text x="270.5" y="138">100n</text>
<text x="270.5" y="140.6">GND</text>
<text x="270.5" y="143.1">C?</text>
<text x="49.1" y="145.1" transform="rotate(-90 49.1 145.1)">+5V</text>
<text x="51.7" y="146.2" transform="rotate(-90 51.7 146.2)">+5VD</text>
<text x="173.6" y="148.2">DG445xY</text>
<text x="175.9" y="145.6">U?C</text>
<text x="189.2" y="148.2">R?</text>
<text x="270.5" y="145.6">100n</text>
<text x="41.1" y="155.8">SDI</text>
<text x="49.1" y="155.5" transform="rotate(-90 49.1 155.5)">VDD</text>
<text x="51.7" y="154.9" transform="rotate(-90 51.7 154.9)">VIO</text>
<text x="54.2" y="155.3" transform="rotate(-90 54.2 155.3)">REF</text>
<text x="188.4" y="150.7">3.9k</text>
<text x="264.1" y="153.3">-15V</text>
<text x="41.1" y="160.9">SCLK</text>
<text x="41.1" y="158.3">SDO</text>
<text x="74.2" y="157.1">+5V</text>
<text x="98.9" y="157.1">+5VD</text>
<text x="41.1" y="163.4">~{CS}</text>
<text x="55.4" y="162.2">OUT0</text>
<text x="55.4" y="164.7">OUT1</text>
<text x="55.4" y="167.2">OUT2</text>
<text x="80" y="167.2">100n</text>
<text x="80" y="164.7">C?</text>
<text x="92.7" y="164.7">C?</text>
<text x="92.7" y="167.2">4.7u</text>
<text x="105.4" y="167.2">100n</text>
<text x="105.4" y="164.7">C?</text>
<text x="41.1" y="172.3">REFDIV</text>
<text x="41.1" y="169.8">~{LDAC}</text>
<text x="55.4" y="169.8">OUT3</text>
<text x="41.1" y="177.4">GAIN</text>
<text x="41.1" y="174.9">RSTSEL</text>
<text x="50.4" y="178.6" transform="rotate(-90 50.4 178.6)">EP</text>
<text x="52.9" y="178.6" transform="rotate(-90 52.9 178.6)">GND</text>
<text x="74.2" y="174.9">GND</text>
<text x="99.6" y="174.9">GND</text>
<text x="28.4" y="185">+5V</text>
<text x="33.5" y="185">GND</text>
<text x="54.3" y="182.5">U?</text>
<text x="54.3" y="185">DACx0504</text>
<text x="47.5" y="190.1">GND</text>
</g>
<g font-size="1.8" fill="#a90000">
<text x="50.5" y="22.9" transform="rotate(-90 50.5 22.9)">2</text>
<text x="75.5" y="22.6">3</text>
<text x="170.7" y="22.6">3</text>
<text x="46.9" y="25.1">1</text>
<text x="53.3" y="25.1">3</text>
<text x="75.5" y="27.7">2</text>
<text x="170.7" y="27.7">2</text>
<text x="183.4" y="25.1">1</text>
<text x="227.9" y="29">5</text>
<text x="253.7" y="28" transform="rotate(-90 253.7 28)">8</text>
<text x="227.9" y="34">6</text>
<text x="240.6" y="31.5">7</text>
<text x="50.5" y="42" transform="rotate(-90 50.5 42)">2</text>
<text x="75.5" y="41.7">5</text>
<text x="114" y="40.7" transform="rotate(-90 114 40.7)">4</text>
<text x="253.7" y="39.4" transform="rotate(-90 253.7 39.4)">4</text>
<text x="46.9" y="44.2">1</text>
<text x="53.3" y="44.2">3</text>
<text x="75.5" y="46.7">6</text>
<text x="114" y="52.7" transform="rotate(-90 114 52.7)">11</text>
<text x="170.7" y="50.5">2</text>
<text x="183.4" y="50.5">3</text>
<text x="177.5" y="55.3" transform="rotate(-90 177.5 55.3)">1</text>
<text x="46.9" y="63.2">1</text>
<text x="50.5" y="61" transform="rotate(-90 50.5 61)">2</text>
<text x="53.3" y="63.2">3</text>
<text x="74.9" y="60.7">10</text>
<text x="75.5" y="65.8">9</text>
<text x="170.7" y="73.4">5</text>
<text x="183.4" y="75.9">7</text>
<text x="258.8" y="72.4" transform="rotate(-90 258.8 72.4)">13</text>
<text x="261.4" y="72.4" transform="rotate(-90 261.4 72.4)">12</text>
<text x="46.9" y="82.3">1</text>
<text x="50.5" y="80.1" transform="rotate(-90 50.5 80.1)">2</text>
<text x="53.3" y="82.3">3</text>
<text x="74.9" y="79.8">12</text>
<text x="170.7" y="78.5">6</text>
<text x="74.9" y="84.8">13</text>
<text x="258.8" y="94.7" transform="rotate(-90 258.8 94.7)">5</text>
<text x="261.4" y="94.7" transform="rotate(-90 261.4 94.7)">4</text>
<text x="45" y="101.3">3</text>
<text x="55.2" y="101.3">1</text>
<text x="170.7" y="101.3">6</text>
<text x="183.4" y="101.3">7</text>
<text x="50.5" y="104.8" transform="rotate(-90 50.5 104.8)">2</text>
<text x="177.5" y="106.1" transform="rotate(-90 177.5 106.1)">8</text>
<text x="50.5" y="113.7" transform="rotate(-90 50.5 113.7)">1</text>
<text x="36.1" y="116.6">2</text>
<text x="36.1" y="119.1">3</text>
<text x="64.1" y="116.6">6</text>
<text x="64.1" y="119.1">7</text>
<text x="252.7" y="114">15</text>
<text x="260.1" y="119.4" transform="rotate(-90 260.1 119.4)">16</text>
<text x="265.4" y="114">14</text>
<text x="36.1" y="121.7">4</text>
<text x="36.1" y="124.2">5</text>
<text x="64.1" y="121.7">8</text>
<text x="64.1" y="124.2">9</text>
<text x="170.7" y="124.2">3</text>
<text x="50.5" y="129.6" transform="rotate(-90 50.5 129.6)">10</text>
<text x="170.7" y="129.3">2</text>
<text x="183.4" y="126.7">1</text>
<text x="253.7" y="134.7" transform="rotate(-90 253.7 134.7)">8</text>
<text x="253.7" y="146.1" transform="rotate(-90 253.7 146.1)">4</text>
<text x="38.1" y="154.7">14</text>
<text x="48" y="150.6" transform="rotate(-90 48 150.6)">7</text>
<text x="50.5" y="151.2" transform="rotate(-90 50.5 151.2)">16</text>
<text x="53.1" y="150.6" transform="rotate(-90 53.1 150.6)">1</text>
<text x="170.1" y="152.1">10</text>
<text x="182.8" y="152.1">11</text>
<text x="38.1" y="159.8">13</text>
<text x="38.1" y="157.2">15</text>
<text x="61.5" y="161">2</text>
<text x="177.5" y="156.9" transform="rotate(-90 177.5 156.9)">9</text>
<text x="38.1" y="162.3">12</text>
<text x="61.5" y="163.6">3</text>
<text x="61.5" y="166.1">4</text>
<text x="38.1" y="171.2">10</text>
<text x="38.1" y="168.7">11</text>
<text x="38.7" y="173.7">9</text>
<text x="61.5" y="168.7">5</text>
<text x="38.7" y="176.3">8</text>
<text x="49.3" y="181.7" transform="rotate(-90 49.3 181.7)">17</text>
<text x="51.8" y="181" transform="rotate(-90 51.8 181)">6</text>
</g>
<g font-size="1.8" fill="#0f0f0f">
<text x="88.2" y="25.1">1 DACA</text>
<text x="150" y="25.1">DACA</text>
<text x="88.2" y="44.2">7 DACB</text>
<text x="88.2" y="63.2">8 DACC</text>
<text x="149.8" y="75.9">DACB</text>
<text x="87.6" y="82.3">14 DACD</text>
<text x="64.1" y="116.6">6 DACA</text>
<text x="64.1" y="119.1">7 DACB</text>
<text x="64.1" y="121.7">8 DACC</text>
<text x="64.1" y="124.2">9 DACD</text>
<text x="149.8" y="126.7">DACC</text>
<text x="61.5" y="163.6">3 DACB</text>
<text x="61.5" y="168.7">5 DACD</text>
</g>
<g font-size="1.8" fill="#725600">
<text x="204.7" y="26.3">F_{DAC}</text>
<text x="178.7" y="63.9" transform="rotate(-90 178.7 63.9)">F_{DAC}LO</text>
<text x="204.7" y="77.1">C_{DAC}+</text>
<text x="30.4" y="117.7">SCL</text>
<text x="178.7" y="114.9" transform="rotate(-90 178.7 114.9)">C_{DAC}LO</text>
<text x="28" y="122.8">~{LDAC3}</text>
<text x="30.3" y="120.2">SDA</text>
<text x="204.7" y="127.9">C_{DAC}-</text>
<text x="31.8" y="155.8">MOSI</text>
<text x="31.7" y="160.9">SCLK</text>
<text x="31.8" y="158.3">MISO</text>
<text x="30.3" y="163.4">~{CSDAC}</text>
<text x="178.7" y="165.7" transform="rotate(-90 178.7 165.7)">C_{DAC}LO</text>
</g>
</svg>
